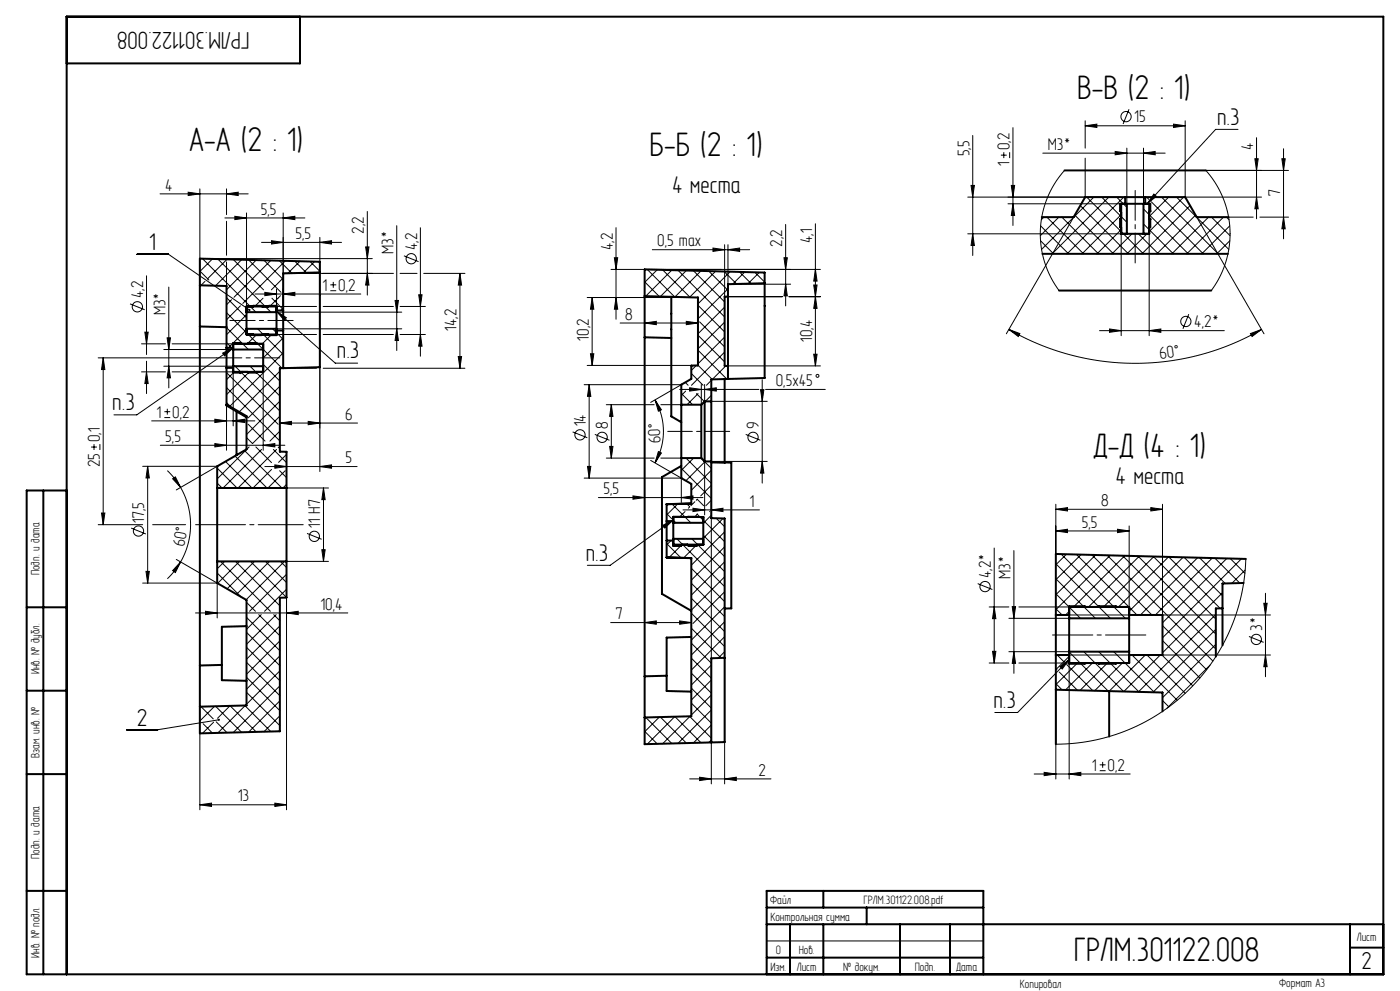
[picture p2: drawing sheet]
<svg xmlns="http://www.w3.org/2000/svg" width="420mm" height="297mm" viewBox="0 0 420 297" stroke-linecap="round" stroke-linejoin="round" font-family="sans-serif">
<g fill="none" stroke="#000" stroke-width=".3">
<path d="M303.9 38.3v29.3M325.6 37.7l3.5-.5v1zM325.6 36.2v8.2M325.6 37.7h30M338.7 32.8l-1.8 4.4M352.1 37.2l3.5 .5-3.5 .5zM355.6 36.2v22.9h22.9M371.4 38.8h-6.7l-20.5 22.3M48 58.1h26.5M56.5 57.6l3.5 .5-3.5 .5zM60 56.6v28.9M68 58.1l3.5-.5v1z"/>
<path d="M68 56.6v7.7M291.3 55.6h1l-.5 3.5zM291.8 40.6v36M300.3 46.5h1.7M301.1 45.6v1.8M302.9 45.6v1.8M303.4 55.6h1l-.5 3.5zM312.8 45.9h36.8M319.4 51.1l-2.9 3.8-2.3 4.3-1.4 4.8-.7 4.7 .2 5 1 4.7 1.8 4.5 2.6 4.2M325.6 47.4v11.7M326 59.1l17 17M328.1 59.1l-15.6 15.6"/>
<path d="M330.5 59.1l7.6 7.5M332.6 59.1l-17 17M334.6 45.4l3.5 .5-3.5 .5zM335 59.1l3.1 3M336.4 59.1h-46.1M337.1 59.1l-17 17M338.1 44.4v16.7M343.1 45.9l3.5-.5v1zM343.1 44.4v16.7M344 59.1l.7 .7M346.2 58.2l.7 .6-2.7 2.3zM348.5 59.1l17 17"/>
<path d="M350.6 59.1l-5.8 5.8M353 59.1l15.6 15.6M355.1 59.1l-10.3 10.3M376.5 47.6h1l-.5 3.5zM377 59.1l.5 3.5h-1zM377 41.3v24.3M384.6 47.6h1l-.5 3.5zM385.1 44.6v27M386.6 51.1h-24.8l2.9 3.9 2.2 4.3 1.4 4.6 .7 4.8-.2 4.9-1 4.8-1.8 4.4-2.6 4.3M41.1 76.2h9.4l24.3 16.7M60 77.5h51.7M60.8 77.5l16 16"/>
<path d="M63.7 77.6l-3.7 3.8M65.4 77.6l15.9 15.9M67.5 65.3h24M68 66.3v10.2M68 78.5v7.2M68.1 77.7l-5.9 5.9M70 77.8l9.1 9.1M70.5 64.8l3.5 .5-3.5 .5zM72.5 77.8l-7.6 7.6M74 63.8v28M74.6 77.9l9.7 9.7M76.9 77.9l-8.9 8.9"/>
<path d="M78.5 72.6h24M79.2 78l5.8 5.8M81.2 78.1l-11 11M81.5 72.1l3.5 .5-3.5 .5zM83.8 78.1l3.7 3.8M85 65.3l3.5-.5v1zM85 63.8v28M85.6 78.2l-12.8 12.7M88.4 78.3l3.5 3.5M90 78.3l-3.6 3.6M93 78.4l3 2.9-.4 .4M94.4 78.4l-3.4 3.4"/>
<path d="M96 72.6l3.5-.5v1zM96 71.1v70.2M109.7 74h1l-.5 3.5zM110.2 63.4v25M119 67.6v37.4M121.2 76.7l4.4 1.7M126.1 68.3v38.4M184.3 77.2h1l-.5 3.5zM184.8 68.2v27.5M195.7 74.8h29.2M213.9 74.3l3.5 .5-3.5 .5zM217.4 73.3v15.6h17.3"/>
<path d="M218.4 74.8l3.5-.5v1zM218.4 73.3v15.6M235.2 77.2h1l-.5 3.5zM235.7 67.3v24.4M244.6 67.1v42.6M290.3 70.1h46.1M291.8 70.1l.5 3.5h-1zM302.4 61.1h33.6M303.9 61.1l.5 3.5h-1zM312.2 72.2l3.9 3.9M312.2 67.7l8.4 8.4M313.2 65.1l-.8 .7"/>
<path d="M314.1 65.1l11 11M317.7 65.1l-5.6 5.5M318.6 65.1l11 11M322.1 65.1l-20.2 34.9M322.4 64.5l11.6 11.6M324.1 61.6l14.4 14.5M336.4 64.3l-11.8 11.8M336.4 68.8l-7.3 7.3M336.4 65.3v35.3M339.6 70.1l-6 6M341.5 70.1l6 6M343.1 67.1l8.9 9"/>
<path d="M343.1 62.6l13.4 13.5M344.1 70.1l-6 6M344.1 61.1h.1M344.8 65.3v35.3M345.4 60.5l15.6 15.6M357 61.6l-14.4 14.5M358.7 64.5l-11.6 11.6M359 65.1l20.2 34.9M362.6 65.1l-11 11M363.5 65.1l5.5 5.5M367 65.1l-11 11M367.9 65.1l.8 .7"/>
<path d="M368.6 65.1h7.4M368.9 67.7l-8.4 8.4M368.9 72.2l-3.9 3.9M378 65.1h8.6M385.1 65.1l.5 3.5h-1zM39 91.1l4.4 1.7M43.5 99.5h1l-.5 3.5zM44 82.7v23.5M50.6 86v30.2M60 81.2l2.7 2.7M61.5 84.3l-1.2 1.2M68 98.2l6.5 6.5"/>
<path d="M68 93.7l16.6 16.6M68 89.2l6 6M69.5 89.8l-1.5 1.5M72.1 91.7l-4.1 4.1M74 94.3l-6 6M74 98.8l-5.5 5.4M76.5 88.1h31.7M77.3 98.5l7.7 7.7M78.9 89.4l-2.5 2.4M79.5 87.6l3.5 .5-3.5 .5zM81.6 89.4l3.4 3.3M81.8 98.5l3.2 3.2"/>
<path d="M83 86.6v6.9h37.5M83 93.3l2.9 1.9-.7 .8zM83 98.5h37.5M83 91.8h12M83 93.3l17.6 15.5h6.7M83.4 89.4l-2.5 2.4M84.1 88.6l-.6 .7M85 88.1l3.5-.5v1zM85 83.3l-3.6 3.6M85 92.3l-.8 .7M85 81.9h33M97 91.8h21"/>
<path d="M99.1 87.1h1.8M99.1 85.4h1.8M100 84.5v1.7M110.2 81.9l.5 3.5h-1zM118.5 90h1l-.5 3.5zM119 98.5l.5 3.5h-1zM120 81.9h5.1M120 91.8h7.6M125.6 88.3h1l-.5 3.5zM127.1 81.9h12.4M138 81.9l.5 3.5h-1zM138 81.9v28.5"/>
<path d="M177.6 89.2v20.3M177.6 89.2l.5 3.5h-1zM183.3 80.7h62.8M184.8 89.2l.5 3.5h-1zM186 96.8h23.4M193.4 96.8l3.5-.5v1zM193.4 84.5l4.4 4.4M194.2 80.8l8.2 8.2M197.2 80.8l-3.8 3.8M198.8 80.9l8.2 8.2M201.5 81l-7.8 7.8M203.4 81l14 14"/>
<path d="M205.9 96.3l3.5 .5-3.5 .5zM205.9 81.1l-7.8 7.8M208 81.1l9.4 9.4M209.4 91.5l8 8M209.4 89.2h-33.3M209.9 96.5l7.5 7.5M210.3 81.2l-7.8 7.8M212.6 81.2l5.8 5.8M214.7 81.3l-7.8 7.8M217.2 81.4l3.8 3.7M217.4 92l-8 8M217.4 96.5l-8 8"/>
<path d="M218.4 85.2h18.8M218.4 86.6l-9 9M219 81.4l-9.6 9.7M221.9 81.5l3.5 3.5M223.4 81.5l-3.6 3.6M226.5 81.6l2.9 2.9-.4 .4M227.8 81.6l-3.4 3.4M235.7 85.2l.5 3.5h-1zM236.7 88.9h9.4M244.1 85.4h1l-.5 3.5zM244.6 88.9l.5 3.5h-1zM244.6 80.7l.5 3.5h-1z"/>
<path d="M302.7 98.7l3.3 1.3-.5 .9zM302.7 98.7a75.8 75.8 0 0 0 75.7 0M329.9 99.1h37.4M332.9 98.6l3.5 .5-3.5 .5zM344.8 99.1l3.5-.5v1zM356.6 94.1l-1.7 4.4M375.1 100l3.3-1.3-2.8 2.2zM29.5 107.2h35.5M31 107.2l.5 3.5h-1zM31 107.2v50M42.5 103h7.1M42.5 111.4h7.1"/>
<path d="M44 111.4l.5 3.5h-1zM44 108.2v9.7M49.1 109.7h20.9v17.9M49.1 104.7h20.9M50.1 101.2h1l-.5 3.5zM50.6 109.7l.5 3.5h-1zM51.6 103h18.4M51.6 111.4h18.4M66.8 105.8l3.2-1.6-2.6 2.5zM68 104.2v30.7M68 116.2l16 16M68 111.7l15.5 15.5"/>
<path d="M68 102.7l1.3 1.4M70 104.2l-29 20.1h-6.8M70.3 111.4l-2.3 2.4M70.5 109.7l13.5 13.5M74.8 111.4l-6.8 6.9M75 109.7l9 9M77 100.2l-2.8 2.8M79 104.7v30.2M79 109.2l5 5M81.5 100.2l-2.8 2.8M83 100.2h12M84 110.4h11"/>
<path d="M84 111.3l-12.2 12.1M84 115.7l-9.5 9.5M85 101.3l-6 6M85 105.8l-16.1 16M85 110.3h-.1M97 100.2h21M97 110.4h42.5M120 100.2h7.6M126.1 100.2l.5 3.5h-1zM137.5 106.9h1l-.5 3.5zM175.2 115.3h29.2l-9.2 5.3M176.1 109.5h33.3"/>
<path d="M176.7 115.3l.5 3.5h-1zM176.7 115.3v28M177.1 106h1l-.5 3.5zM196.5 119.8l1.9 3-.9 .4zM196.5 119.8a18.9 18.9 0 0 1 0 18.9M203.9 116.7h23.8M204.4 117.9l3.4 3.4M205.6 114.6l.8 .9M205.7 117.2l-1.3 1.3M206.9 116.2l3.5 .5-3.5 .5zM207.4 111.9l3.5 3.6M208.9 109.5l-1.5 1.5"/>
<path d="M208.9 118l2.4 2.4M209.4 109.4l4.3 4.3 4-4M209.4 104.9l8.6 8.7M209.4 100.5l8 8M209.4 118l-3.3 3.3M210.4 115.2v6.1M211.4 116.7l3.5-.5v1zM211.4 115.2v5.1M213.4 114l-1.5 1.5M213.4 118.5l-1.8 1.8M217.4 101l-8 8M217.4 105.5l-10 10"/>
<path d="M217.4 109.7h28.7M218.4 113.5l-.1 .1M228.2 116.8h1l-.5 3.5zM228.7 113.8v31M229.7 116.7h17.9M244.1 106.2h1l-.5 3.5zM27.3 134h1.8M28.2 133.1v1.8M30 133.1v1.8M42.8 139.7h22.4l-12.3 7.1M44.3 139.7l.5 3.5h-1zM44.3 139.7v35"/>
<path d="M45.5 126.1h31M48.1 133.4h37.4M49.3 125.1h1.8M49.3 123.4h1.8M50.2 122.5v1.8M64.5 132.9l3.5 .5-3.5 .5zM64.5 125.6l3.5 .5-3.5 .5zM67.7 138.3l7.9 7.9M68 120.6l1.4 1.5M70 126.1l3.5-.5v1zM70.5 136.7l9.6 9.5M73.3 135l11.3 11.2"/>
<path d="M74.5 127.1l5 5.1M74.7 133.9l-9.5 9.6M76.8 133.9l4.7 4.7M78.5 134.7l-11.6 11.5M79 133.4l3.5-.5v1zM79.5 139.8h27.6M82 134.7l3.9 3.9M82.5 139.3l3.5 .5-3.5 .5zM83 134.7l-11.6 11.5M83.7 133.9l-.2 .3M84 126.8l3.5-.5v1zM84 126.8h23.3"/>
<path d="M84 120.2l-10 10M84 124.7l-8.3 8.2-1.7-1.8M84 129.2l-3 3M86 136.2l-2.4 2.4M92.5 126.3l3.5 .5-3.5 .5zM96 139.8l3.5-.5v1zM171.8 129.4l4.4 1.8M176.2 139.8h1l-.5 3.5zM178.4 130.2l4.4 1.7M181.9 121.3h14.4M181.9 137.3h14.4M182.9 133.8h1l-.5 3.5z"/>
<path d="M183.4 121.3v16M183.4 121.3l.5 3.5h-1zM195.2 138l9.2 5.3M197.5 135.3l.9 .5-1.9 2.9zM198.3 121.3h6.1M198.3 137.3h6.1M205.8 137.3l7.6 7.6M208.1 137.3l-3.7 3.7M210.3 137.3l3.1 3.1M211.4 138.3v16M211.6 138.3l-5.8 5.8M213.4 120.3h16.8"/>
<path d="M223.7 130.2l4.4 1.7M228.7 138.3l.5 3.5h-1zM230.2 138.3h-16.8v16M29.5 157.2h13.3M30.5 153.7h1l-.5 3.5zM39.3 158.3l4.4 1.7M45.8 157.2h9.9M50.2 141l1.9 2.1 2.1 3M51.8 143.5l.8-.6 1.6 3.2zM54.2 146.1a22.3 22.3 0 0 1 0 22.3M58.7 157.2h1.5M65.2 144.8l1.4 1.4"/>
<path d="M65.2 140.3l5.9 5.9M81.5 140.7l-5.6 5.5M83.9 141.1l2.1 2M85.6 141.1l-5.2 5.1M86 145.2l-1.1 1M92.1 159.9l4.4 1.7M97 146.2l.5 3.5h-1zM97 146.2v22M98.5 146.2h-12.5v96.5M175.2 143.3h29.2M179.5 149.1h31.4M189.9 148.6l3.5 .5-3.5 .5z"/>
<path d="M198.9 157.4l3.1-1.6-2.6 2.5zM200 153.9l1.6 1.6M201.6 151.1l5.6 5.6M202 155.8l-19 13.6h-6.8M202.3 156.2l.5 .5M203.3 151l-3.3 3.3M204.4 149.1l3.5-.5v1zM204.4 143.3v7.3M204.4 140.4l9 9M204.9 152.8h22.9M205.5 153.3l-1.6 1.6M206 151l.9 .8"/>
<path d="M206.9 151.9l-.4 .4M207.4 147.8v.1M207.9 152.3l3.5 .5-3.5 .5zM208.5 150.4l-1.2 1.2M208.9 149.9l.3-.3 1.9 2M209.1 154.1l8.3 8.2M209.2 154.1l-.8 .8M212.9 153.3h.1M213.4 152.8l3.5-.5v1zM213.4 155.3v79.6M213.4 140.9l-6 6M213.4 145.4l-3.2 3.2"/>
<path d="M213.4 154.4l-2.4 2.4M213.4 149.9l-1.7 1.7M214.9 155.3l2.5 2.5M216.9 155.4l-5.9 5.9M217.4 159.4l-10 10M316.7 159.1l3.5-.5v1zM316.7 152.6l3.5-.5v1zM316.7 151.1v14.9M316.7 159.1h22M316.7 152.6h32M335.2 158.6l3.5 .5-3.5 .5zM338.7 157.6v27.7"/>
<path d="M345.2 152.1l3.5 .5-3.5 .5zM348.7 151.1v33.2M42.8 174.7h22.4M43.8 171.2h1l-.5 3.5zM52.9 167.7l12.3 7M54.2 168.4l-1.6 3.2-.8-.6zM54.2 168.4l-1.6 2.4-2.4 2.7M65.2 171.7l7.1 7.2M65.2 174.7v10.5M66.2 168.2l14.9 15M67.4 168.2l-2.2 2.3M70.7 168.2l13.3 13.3"/>
<path d="M71.9 168.2l-6.6 6.6M75.1 168.2l10.9 10.9M76.4 168.2l-8.3 8.3M79.6 168.2l6.4 6.4M80.8 168.2l-9.8 9.9M84.1 168.2l1.9 1.9M85.3 168.2l-11.5 11.6M86 172.1l-11.1 11.1M86 176.6l-6.6 6.6M86 168.2h12.5M96.5 164.7h1l-.5 3.5zM200 162.9l4.3 4.3"/>
<path d="M201.3 162l-1.3 1.3M203.1 161.5l14.3 14.3M204.6 163.2l-3.9 3.9M207.4 179.3l10 10M207.4 174.8l10 10M207.4 170.3l10 10M207.6 161.5l9.8 9.8M209.1 163.2l-4 4M211 160.4l6.4 6.4M217.4 163.9l-10 10M217.4 168.4l-10 10M217.4 172.9l-10 10"/>
<path d="M217.4 177.4l-9.5 9.5M293.3 174.9l4.4 1.8M298.3 164.3v34.4M304.2 165v36.8M316.7 177.9l7.4 7.4M316.7 173.4l8.5 8.5M316.7 169l16.4 16.3M318.3 166.1l19.3 19.2M319.9 166.1l-3.2 3.2M323 166.2l18.1 18.1M324.3 166.2l-7.6 7.6M327.6 166.3l18 18"/>
<path d="M328.7 166.3l-12 12M332.2 166.4l31.7 31.7M333 166.4l-16.3 16.3M336.8 166.5l27.9 28M337.4 166.6l-15.3 15.3M341.4 166.7l23.3 23.3M341.8 166.7l-15.2 15.2M346 166.8l18.7 18.7M346.2 166.8l-15.1 15.1M350.5 166.9l-15 15M350.6 166.9l15.4 15.4M354.9 167l-16.2 16.2"/>
<path d="M355.2 167l11.5 11.5M359.3 167.1l-17.2 17.2M359.8 167.1l7.8 7.8M363.7 167.2l-17.1 17.1M364.5 167.3l7.4 7.4M366.7 177.6l-18 18M368 167.4l-19.3 19.3M369.1 167.4l4.4 4.4M372.4 167.5l-23.7 23.7M373.6 170.8l-4 4M373.7 167.5l-.3 5.1-.9 5.5-1.5 5.6-2 5.1-2.4 4.9-2.9 4.7-3.3 4.3-3.7 4-4.1 3.7-4.6 3.3-4.9 2.9-4.9 2.3-5.2 1.8-5.4 1.3-5.4 .8-5.5 .2M379.6 177.8v25"/>
<path d="M58.7 183.7h45.6M61.7 183.2l3.5 .5-3.5 .5zM74 198.5l10 10M74 194l10 10M74 189.5l10 10M74 185l10 10M74 180.5l2.6 2.7M77.6 184.2l6.4 6.3M78.4 184.2l-4.4 4.4M82.1 184.2l1.9 1.8M82.9 184.2l-8.9 8.9M84 183.1l-.1 .1"/>
<path d="M84 187.6l-10 10M84 192.1l-10 10M84 196.6l-10 10M86 183.7l3.5-.5v1zM183.2 186.6h24.2M193.4 186.6l3.5-.5v1zM203.9 186.1l3.5 .5-3.5 .5zM207.4 197.2l6 6M207.4 192.7l6 6M207.4 188.3l8.9 8.9M207.4 183.8l10 10M213.4 199.3l-6 6"/>
<path d="M217.4 181.8l-10 10M217.4 186.3l-10 10M217.4 190.8l-10 10M217.4 195.3l-1.9 1.9M217.4 197.1v37.8M296.8 181.9h5.9M296.8 198.7h5.9M297.8 195.2h1l-.5 3.5zM298.3 181.9l.5 3.5h-1zM302.7 185.3h18M302.7 195.3h18v38.2M303.7 181.8h1l-.5 3.5z"/>
<path d="M304.2 195.3l.5 3.5h-1zM305.7 181.9h15M305.7 198.7h15M316.7 182.4l1.9 1.9M317.2 196.3l2.1 2.1M317.9 199.8l2.8-2.2-2 2.9zM320 199.1l7.9 7.9M320.7 184.3h60.4M320.7 196.3h60.4M320.7 183.2l-1 1.1M320.7 196.7l-4 4M320.7 195.4l11.8 11.7"/>
<path d="M320.7 197.6l-15.4 15.9h-6.9M323.2 198.7l-6.5 6.5M325 181.7l3.6 3.6M325.1 195.3l12 11.9M327.7 198.7l-8.1 8.1M329.6 195.3l12.1 12.1M332.2 198.7l-8.2 8.2M334.1 195.3l12.2 12.2M336.7 198.7l-8.3 8.3M338.6 195.3l.1 .1M339.1 196.3l-.4 .4M339.6 196.3l13.6 13.6"/>
<path d="M343.6 196.3l-10.8 10.8M344.1 196.3l11.5 11.5M348.1 196.3l-11 10.9M348.6 196.3l9.2 9.2M348.7 192l11.3 11.2M348.7 187.5l13.3 13.2M363 199.3l-12.9 13M364.7 184.1l-23.2 23.3M364.7 188.6l-18.8 18.9M364.7 193.1l-16 16M366.7 182.1l-.1 .2M374.7 190.8l4.4 1.7"/>
<path d="M379.1 180.8h1l-.5 3.5zM379.6 196.3l.5 3.5h-1zM60 219.8v22.9M60 215.9v.1M60.3 211.8l3.7 3.7M60.9 216.9l2.8 2.8M64.1 216.4l-3.3 3.4M64.4 211.7l-4.4 4.3M64.7 211.7l7.8 7.8M64.9 216.3l3.2 3.3M65.6 215.7l-18.2 3h-9.4M69 211.6l-3.7 3.7"/>
<path d="M69.1 211.6l7.8 7.7M73.4 211.4l7.8 7.8M73.6 211.4l-8.2 8.2M74 207.5l10 10M74 203l10 10M84 201.1l-10 10M84 205.6l-14 13.9M84 210l-9.4 9.4M84 214.5l-4.8 4.8M84 219l-.2 .2M193.4 219.2l3.8 3.7M193.7 215l7.8 7.8"/>
<path d="M197.8 214.9l-4.4 4.4M198.1 214.9l7.8 7.8M202.4 214.8l-8.2 8.2M202.5 214.8l7.8 7.8M206.9 214.7l6.5 6.5M207 214.7l-8.2 8.2M207.4 210.7l6 6M207.4 206.2l6 6M207.4 201.7l6 6M213.4 203.8l-6 6M213.4 208.3l-6 6M213.4 212.8l-10 10"/>
<path d="M213.4 217.3l-5.4 5.3M316.7 204.9l1.9 1.9M316.7 200.4l.4 .3M316.7 206.7v26.8M317.8 201.4l5.4 5.5M348.7 209.9l2 1.9M206.9 233.4h24.4M209.9 232.9l3.5 .5-3.5 .5zM213.4 221.8l-.8 .7M217.4 233.4l3.5-.5v1zM310.2 232h28.8M313.2 231.5l3.5 .5-3.5 .5z"/>
<path d="M320.7 232l3.5-.5v1zM329.9 231h1.8M329.9 229.2h1.8M330.8 228.3v1.8M60 241.2l3.5-.5v1zM60 241.2h26M82.5 240.7l3.5 .5-3.5 .5zM230 282h65"/>
<circle cx="337.8" cy="35" r="1.54"/>
<circle cx="123.4" cy="77.5" r="1.54"/>
<circle cx="41.2" cy="91.9" r="1.54"/>
<circle cx="355.8" cy="96.3" r="1.54"/>
<circle cx="245.2" cy="112.6" r=".44"/>
<circle cx="174" cy="130.3" r="1.54"/>
<circle cx="180.6" cy="131.1" r="1.54"/>
<circle cx="225.9" cy="131.1" r="1.54"/>
<circle cx="41.5" cy="159.1" r="1.54"/>
<circle cx="94.3" cy="160.7" r="1.54"/>
<circle cx="295.5" cy="175.8" r="1.54"/>
<circle cx="376.9" cy="191.6" r="1.54"/>
</g>
<path d="M200.3 129.3h18.6" fill="none" stroke="#000" stroke-width=".3" stroke-dasharray="15.2 1.3 1.3 1.3" stroke-dashoffset="7.8"/>
<path d="M91 157.2h-30.8" fill="none" stroke="#000" stroke-width=".3" stroke-dasharray="15.2 1.3 1.3 1.3" stroke-dashoffset="1.7"/>
<path d="M69 96h19M84 107.2h-19" fill="none" stroke="#000" stroke-width=".3" stroke-dasharray="15.2 1.3 1.3 1.3" stroke-dashoffset="7.6"/>
<path d="M343.7 190.3h-28" fill="none" stroke="#000" stroke-width=".3" stroke-dasharray="15.2 1.3 1.3 1.3" stroke-dashoffset="3.1"/>
<path d="M340.6 78.8v-21.7" fill="none" stroke="#000" stroke-width=".3" stroke-dasharray="15.2 1.3 1.3 1.3" stroke-dashoffset="6.3"/>
<g fill="none" stroke="#000" stroke-width=".6">
<path d="M90 5v14h-70M319.4 51.1h42.4M337.6 59.1h6M337.6 59.1h-12l-3.5 6h-9.6M337.6 59.1v2M343.6 59.1h12l3.4 6h9.6M343.6 59.1v2M312.7 76.1h55.7M336.4 65.3l-.4 .4v2.4h.4M336.4 61.1v9h8.4v-9M338.1 61.1h5M338.1 61.1h-2.1v2.2l.4 .4"/>
<path d="M338.1 61.1v9M343.1 61.1v9M343.1 61.1h2v2.2M344.8 65.3l.3 .4M345.1 63.3l-.3 .4M345.1 65.7h.1M345.1 65.7v2.4h-.3M345.2 63.3h-.1M60 85.5v12.3M60 97.8l8 .3M60 85.5l8 .2v18.5M60 97.8v101.6"/>
<path d="M74 93.5h9M74 98.5h9M76 91.8v-.1h2.4l.4 .1M80.4 91.8l.3-.1h2.3v1.8M83 93.5v5M83 98.5v1.9h-2.3l-.3-.2M83 91.8h-9v8.4h9M83 93h2M83 99h2M85 93v6M85 99v11.3M96 81.6v28.4l-12 .4v25h2v10.8"/>
<path d="M96 81.6v-3.2l-36-.9v8M96 81.6l-11 .3v11.1M193.4 88.7v12.4M193.4 88.7l16 .5v20.3l-2 .1v4l-3 1.7v6M201.4 89v35.8l3 1.7M218.4 88.9h-1v20.8h1M229.4 84.9v28.4l-16 .4v6.6M229.4 84.9v-3.2l-36-1v8M229.4 84.9l-11 .3v28.4M317.7 87.1h45.7M68 104.2v6M68 104.2h2"/>
<path d="M68 110.2v11M68 110.2h2M70 104.7v5M70 103h9v8.4h-9M70 109.7h9M70 104.7h9M70 109.7v2h2.2M72.2 111.7v.1M72.6 103l-.4-.2h-2.2v1.9M72.6 111.4l-.4 .3M74.2 103l.3-.2h2.5v.2M74.2 111.4l.3 .3h2.5v-.3"/>
<path d="M76 100.2v.2h2.4l.4-.2M193.4 101.1l8 .2M193.4 101.1v101.6M217.4 113.6v25.1l-4-.1M68 121.2v.3l6 3.6M68 121.2l6 3.5v10l-8.8 5v6.5M71 123.3v13.1M204.4 121.3v16M204.4 139.6l-5.8 3.4v35l8.8 5.1M204.4 137.3v6l3 1.7v5.9M204.4 137.3h6M204.4 121.3h6"/>
<path d="M210.4 121.3v16M210.4 137.3l1 1M211.4 120.3v18M211.4 138.3h2M211.4 120.3h2M211.4 120.3l-1 1M213.4 120.3v18M213.4 138.3v17l4 .1v67l-24 .6v-8M217.4 138.6h2v43.7l-2 .1M13 147v145M20 147h-12v145h407v-287h-395v287M65.2 146.2v22"/>
<path d="M65.2 146.2h20.8M86 146.2v22M200 156.2v5.8M200 151.1v5.1M200 156.2h2M202 156.7v4.8M202 154.9h9v8.3h-9M202 156.7h9M204.6 154.9h-2.6v1.8M206.2 154.9h2.8M207.4 150.9l-7.4 .2M65.2 168.2v6.5l8.8 5.1v31.6l-14 .4"/>
<path d="M65.2 168.2h20.8M86 168.2v10.9h-2v40.1l-24 .6v-8M200 167.1l7.4 .2M200 162v5.1l7.4 .2M200 162h2M202 161.5h9M202 161.5v2.1h2.2M204.2 163.6h.1M204.6 163.2l-.4 .4M206.2 163.2l.4 .4M206.6 163.6h.1M207.4 167.3v47.4l-14 .3"/>
<path d="M209 163.2v.4h-2.4M373.1 174.7l-6.4 .2v18.5M373.7 167.5l-57-1.5v18.3M8 182h12M60 199.4v12.4M66.6 199.3l-6.6 .1M74 187.7l-7.4 .1v16l7.4 .2M207.4 190.9l-7.4 .2v16l7.4 .2M217.4 197.1l-4 .2v25.2M316.7 184.3v12M316.7 196.3h4M316.7 184.3h4"/>
<path d="M316.7 196.3v26.7M320.7 185.3v10M320.7 195.3v3.6h4.7l.5-.2M320.7 181.9h18v3.4M320.7 185.3h18M320.7 195.3h18M325.9 181.9l-.5-.2h-4.7v3.6M329.1 181.9l.6-.2h5v.2M329.1 198.7l.6 .2h5v-.2M338.7 185.3v10M338.7 195.3v3.4h-18M338.7 184.3h10v12h-10"/>
<path d="M366.7 182.3l-2 .1v14.4M8 207h12M193.4 202.7v12.3M200 202.5l-6.6 .2M316.7 206.7l32 .8v5.7M332.7 207.1v13.6M8 232h12M8 267h12M230 277h185M230 272h65M237 277v15M247 267v5"/>
<path d="M247 277v15M260 272v5M270 277v15M285 277v15M405 277v15M230 292v-25h65v25M230 287h65M405 284h10"/>
</g>
<g fill="#000">
<path d="M79.5 87.6l3.5 .5-3.5 .5zM85 88.1l3.5-.5v1z"/>
<path d="M193.4 96.8l3.5-.5v1zM205.9 96.3l3.5 .5-3.5 .5zM64.5 132.9l3.5 .5-3.5 .5zM79 133.4l3.5-.5v1z"/>
<path d="M302.7 98.7l3.3 1.3-.5 .9zM375.1 100l3.3-1.3-2.8 2.2z"/>
<path d="M332.9 98.6l3.5 .5-3.5 .5zM344.8 99.1l3.5-.5v1z"/>
<path d="M206.9 116.2l3.5 .5-3.5 .5zM211.4 116.7l3.5-.5v1zM64.5 125.6l3.5 .5-3.5 .5zM70 126.1l3.5-.5v1z"/>
<path d="M244.1 106.2h1l-.5 3.5zM244.6 88.9l.5 3.5h-1zM184.8 89.2l.5 3.5h-1zM184.3 77.2h1l-.5 3.5zM244.1 85.4h1l-.5 3.5zM244.6 80.7l.5 3.5h-1zM303.9 61.1l.5 3.5h-1zM303.4 55.6h1l-.5 3.5zM30.5 153.7h1l-.5 3.5zM31 107.2l.5 3.5h-1z"/>
<path d="M183.4 121.3l.5 3.5h-1zM182.9 133.8h1l-.5 3.5zM228.2 116.8h1l-.5 3.5zM228.7 138.3l.5 3.5h-1zM177.6 89.2l.5 3.5h-1zM177.1 106h1l-.5 3.5zM176.7 115.3l.5 3.5h-1zM176.2 139.8h1l-.5 3.5zM235.2 77.2h1l-.5 3.5zM235.7 85.2l.5 3.5h-1zM303.7 181.8h1l-.5 3.5zM304.2 195.3l.5 3.5h-1zM379.1 180.8h1l-.5 3.5zM379.6 196.3l.5 3.5h-1zM376.5 47.6h1l-.5 3.5zM377 59.1l.5 3.5h-1zM384.6 47.6h1l-.5 3.5zM385.1 65.1l.5 3.5h-1zM291.3 55.6h1l-.5 3.5zM291.8 70.1l.5 3.5h-1zM97 146.2l.5 3.5h-1zM96.5 164.7h1l-.5 3.5zM44.3 139.7l.5 3.5h-1zM43.8 171.2h1l-.5 3.5zM109.7 74h1l-.5 3.5zM110.2 81.9l.5 3.5h-1zM43.5 99.5h1l-.5 3.5zM44 111.4l.5 3.5h-1zM50.1 101.2h1l-.5 3.5zM50.6 109.7l.5 3.5h-1zM118.5 90h1l-.5 3.5zM119 98.5l.5 3.5h-1zM125.6 88.3h1l-.5 3.5zM126.1 100.2l.5 3.5h-1zM138 81.9l.5 3.5h-1zM137.5 106.9h1l-.5 3.5z"/>
<path d="M197.5 135.3l.9 .5-1.9 2.9zM196.5 119.8l1.9 3-.9 .4z"/>
<path d="M189.9 148.6l3.5 .5-3.5 .5zM204.4 149.1l3.5-.5v1zM193.4 186.6l3.5-.5v1zM203.9 186.1l3.5 .5-3.5 .5zM56.5 57.6l3.5 .5-3.5 .5zM68 58.1l3.5-.5v1z"/>
<path d="M198.9 157.4l3.1-1.6-2.6 2.5zM317.9 199.8l2.8-2.2-2 2.9zM346.2 58.2l.7 .6-2.7 2.3zM66.8 105.8l3.2-1.6-2.6 2.5zM83 93.3l2.9 1.9-.7 .8zM74.6 92.7v.5l.5-.1-.3-.2 .3 .2-.1-.5zM65.4 215.5a.33 .33 0 0 0 .2 .5 .33 .33 0 0 0 .4-.3h-.4h.4l-.2-.3z"/>
<path d="M213.4 152.8l3.5-.5v1zM207.9 152.3l3.5 .5-3.5 .5zM218.4 74.8l3.5-.5v1zM213.9 74.3l3.5 .5-3.5 .5zM92.5 126.3l3.5 .5-3.5 .5zM84 126.8l3.5-.5v1zM85 65.3l3.5-.5v1zM70.5 64.8l3.5 .5-3.5 .5z"/>
<path d="M316.7 159.1l3.5-.5v1zM335.2 158.6l3.5 .5-3.5 .5zM316.7 152.6l3.5-.5v1zM345.2 152.1l3.5 .5-3.5 .5z"/>
<path d="M54.2 168.4l-1.6 3.2-.8-.6zM51.8 143.5l.8-.6 1.6 3.2z"/>
<path d="M61.7 183.2l3.5 .5-3.5 .5zM86 183.7l3.5-.5v1z"/>
<path d="M298.3 181.9l.5 3.5h-1zM297.8 195.2h1l-.5 3.5z"/>
<path d="M209.9 232.9l3.5 .5-3.5 .5zM217.4 233.4l3.5-.5v1zM325.6 37.7l3.5-.5v1zM352.1 37.2l3.5 .5-3.5 .5zM334.6 45.4l3.5 .5-3.5 .5zM343.1 45.9l3.5-.5v1zM81.5 72.1l3.5 .5-3.5 .5zM96 72.6l3.5-.5v1zM82.5 139.3l3.5 .5-3.5 .5zM96 139.8l3.5-.5v1z"/>
<path d="M313.2 231.5l3.5 .5-3.5 .5zM320.7 232l3.5-.5v1z"/>
<path d="M60 241.2l3.5-.5v1zM82.5 240.7l3.5 .5-3.5 .5z"/>
</g>
<g font-size="11">
<text x="323.2" y="29.7">В-В (2 : 1)</text>
<text x="56.7" y="45.3">A-A (2 : 1)</text>
<text x="194.9" y="46.6">Б-Б (2 : 1)</text>
<text x="328.1" y="137.1">Д-Д (4 : 1)</text>
<text x="322.2" y="288">ГРЛМ.301122.008</text>
</g>
<g font-size="7.8">
<text x="74.9" y="9.5" transform="rotate(-180 74.9 9.5)">ГРЛМ.301122.008</text>
<text x="365.1" y="37.3">п.3</text>
<text x="201.6" y="57.9">4 места</text>
<text x="44.8" y="75">1</text>
<text x="101.1" y="107.4">п.3</text>
<text x="33.7" y="122.9">п.3</text>
<text x="334.7" y="144.9">4 места</text>
<text x="175.7" y="168">п.3</text>
<text x="298" y="212">п.3</text>
<text x="41.1" y="217.5">2</text>
<text x="408.4" y="290.5">2</text>
</g>
<g font-size="5.5">
<text x="340.4" y="36.7">15</text>
<text x="290.8" y="46.9" transform="rotate(-90 290.8 46.9)">5,5</text>
<text x="302.9" y="45" transform="rotate(-90 302.9 45)">0,2</text>
<text x="314.3" y="44.9">М3*</text>
<text x="376" y="45" transform="rotate(-90 376 45)">4</text>
<text x="302.9" y="49.7" transform="rotate(-90 302.9 49.7)">1</text>
<text x="49.5" y="57.1">4</text>
<text x="384.1" y="58.7" transform="rotate(-90 384.1 58.7)">7</text>
<text x="78.2" y="64.3">5,5</text>
<text x="88.6" y="71.6">5,5</text>
<text x="109.2" y="70.1" transform="rotate(-90 109.2 70.1)">2,2</text>
<text x="118" y="76.1" transform="rotate(-90 118 76.1)">М3*</text>
<text x="125.1" y="75" transform="rotate(-90 125.1 75)">4,2</text>
<text x="183.8" y="75" transform="rotate(-90 183.8 75)">4,2</text>
<text x="197.2" y="73.8">0,5 max</text>
<text x="234.7" y="74" transform="rotate(-90 234.7 74)">2,2</text>
<text x="243.6" y="72.9" transform="rotate(-90 243.6 72.9)">4,1</text>
<text x="43" y="89.4" transform="rotate(-90 43 89.4)">4,2</text>
<text x="96.8" y="87.1">1</text>
<text x="101.5" y="87.1">0,2</text>
<text x="49.6" y="94.5" transform="rotate(-90 49.6 94.5)">М3*</text>
<text x="187.5" y="95.8">8</text>
<text x="137" y="99.1" transform="rotate(-90 137 99.1)">14,2</text>
<text x="358.3" y="98.1">4,2*</text>
<text x="176.6" y="102.1" transform="rotate(-90 176.6 102.1)">10,2</text>
<text x="243.6" y="102.5" transform="rotate(-90 243.6 102.5)">10,4</text>
<text x="348.1" y="107.6" transform="rotate(-8 348.1 107.6)">60°</text>
<text x="232.7" y="115.7">0,5х45</text>
<text x="47" y="125.1">1</text>
<text x="51.7" y="125.1">0,2</text>
<text x="103.5" y="125.8">6</text>
<text x="175.7" y="127.8" transform="rotate(-90 175.7 127.8)">14</text>
<text x="182.4" y="128.5" transform="rotate(-90 182.4 128.5)">8</text>
<text x="227.7" y="128.5" transform="rotate(-90 227.7 128.5)">9</text>
<text x="30" y="132.5" transform="rotate(-90 30 132.5)">0,1</text>
<text x="49.6" y="132.4">5,5</text>
<text x="198.2" y="132.9" transform="rotate(-92 198.2 132.9)">60°</text>
<text x="30" y="140" transform="rotate(-90 30 140)">25</text>
<text x="103.6" y="138.8">5</text>
<text x="181" y="148.1">5,5</text>
<text x="225" y="151.8">1</text>
<text x="330.4" y="151.6">8</text>
<text x="43.3" y="156.6" transform="rotate(-90 43.3 156.6)">17,5</text>
<text x="96" y="158.2" transform="rotate(-90 96 158.2)">11 H7</text>
<text x="324.5" y="158.1">5,5</text>
<text x="55.3" y="164" transform="rotate(-80 55.3 164)">60°</text>
<text x="297.3" y="173.3" transform="rotate(-90 297.3 173.3)">4,2*</text>
<text x="303.2" y="173.5" transform="rotate(-90 303.2 173.5)">М3*</text>
<text x="96.2" y="182.7">10,4</text>
<text x="184.7" y="185.6">7</text>
<text x="378.6" y="189.1" transform="rotate(-90 378.6 189.1)">3*</text>
<text x="227.5" y="232.4">2</text>
<text x="327.6" y="231">1</text>
<text x="332.3" y="231">0,2</text>
<text x="71.4" y="240.2">13</text>
</g>
<g font-size="3.9">
<text x="11.9" y="172.4" transform="rotate(-90 11.9 172.4)">Подп. и дата</text>
<text x="11.9" y="202.1" transform="rotate(-90 11.9 202.1)">Инв. № дубл.</text>
<text x="11.9" y="227.2" transform="rotate(-90 11.9 227.2)">Взам. инв. №</text>
<text x="11.9" y="257.4" transform="rotate(-90 11.9 257.4)">Подп. и дата</text>
<text x="231.1" y="270.9">Файл</text>
<text x="231.1" y="275.9">Контрольная сумма</text>
<text x="259" y="270.9">ГРЛМ.301122.008.pdf</text>
<text x="407" y="281.9">Лист</text>
<text x="11.9" y="287.1" transform="rotate(-90 11.9 287.1)">Инв. № подл.</text>
<text x="232.7" y="285.9">0</text>
<text x="239.6" y="285.9">Нов.</text>
<text x="231.1" y="290.9">Изм.</text>
<text x="239" y="290.9">Лист</text>
<text x="253" y="290.9">№ докум.</text>
<text x="274.4" y="290.9">Подп.</text>
<text x="286.9" y="290.9">Дата</text>
<text x="306" y="296">Копировал</text>
<text x="383.8" y="295.9">Формат A3</text>
</g>
</svg>
